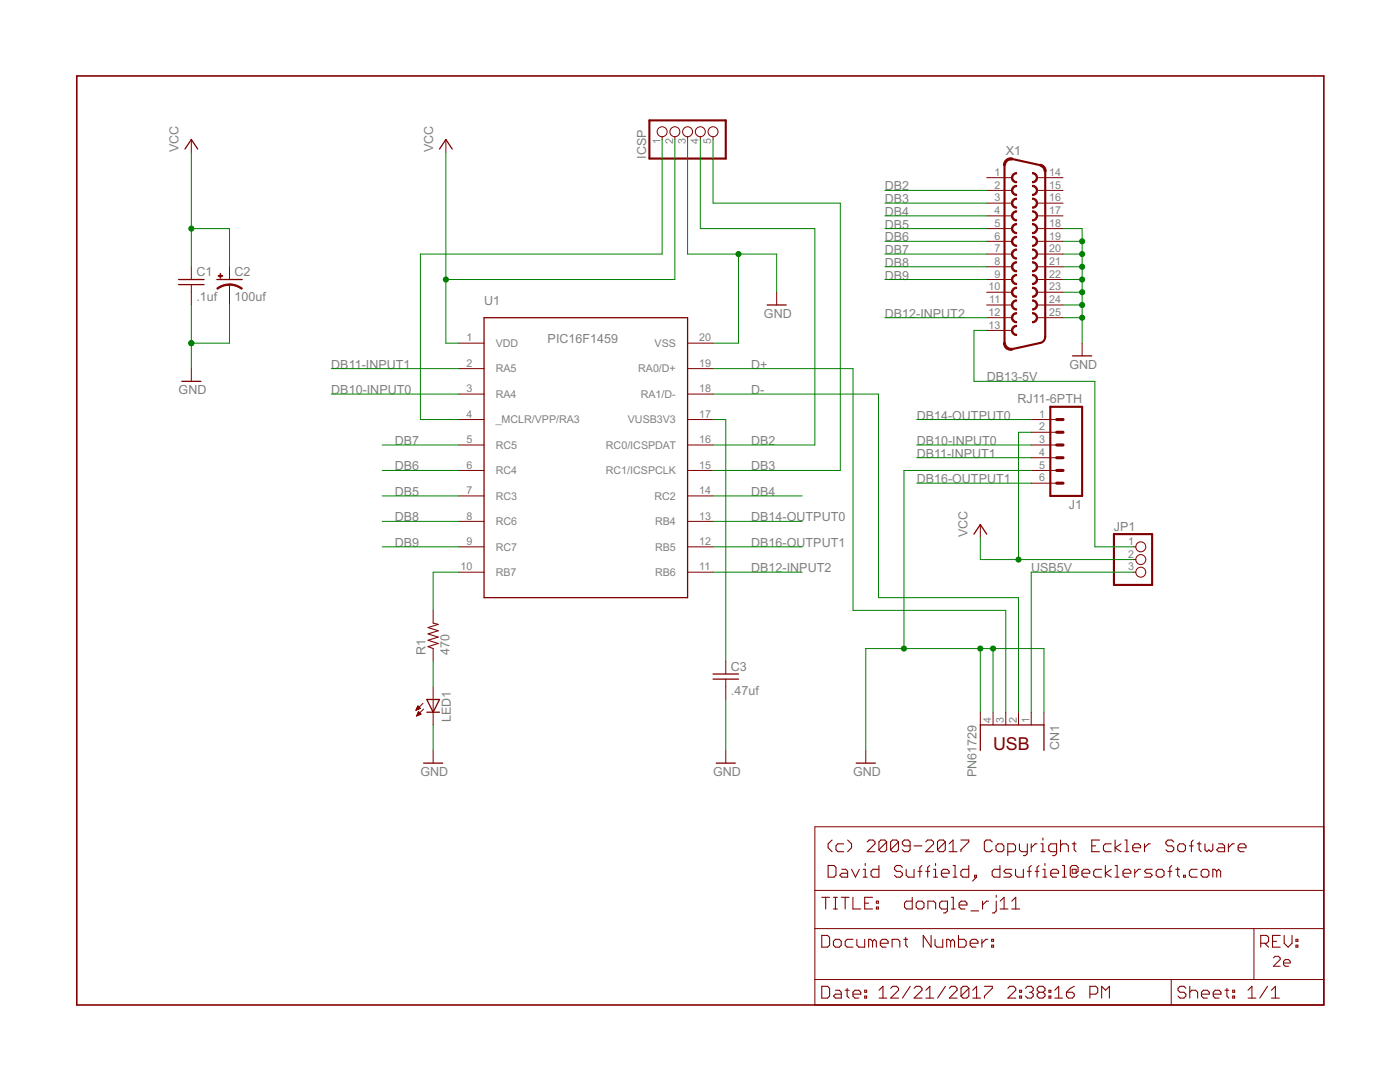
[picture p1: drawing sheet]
<svg xmlns="http://www.w3.org/2000/svg" width="279mm" height="216mm" viewBox="0 0 279 216" stroke-linecap="round" stroke-linejoin="round" font-family="sans-serif">
<g fill="#800000" stroke="#800000" stroke-width=".21">
<path d="M165.3 169.2l.8 .7z"/>
<path d="M165.3 168.4v.8z"/>
<path d="M165.3 168.4l.8-.8z"/>
<path d="M167.2 168.4h1.2z"/>
<path d="M167.2 168.4l-.4 .4z"/>
<path d="M166.8 168.8v.8z"/>
<path d="M166.8 169.6l.4 .3z"/>
<path d="M167.2 169.9h1.2z"/>
<path d="M169.2 169.9l.7-.7z"/>
<path d="M169.9 168.4v.8z"/>
<path d="M169.2 167.6l.7 .8z"/>
<path d="M173.1 169.9h1.5z"/>
<path d="M173.1 169.9l1.5-1.5z"/>
<path d="M174.6 168v.4z"/>
<path d="M174.2 167.6l.4 .4z"/>
<path d="M173.5 167.6h.7z"/>
<path d="M173.1 168l.4-.4z"/>
<path d="M175.4 168v1.6z"/>
<path d="M175.4 168l.4-.4z"/>
<path d="M175.8 167.6h.8z"/>
<path d="M176.6 167.6l.4 .4z"/>
<path d="M177 168v1.6z"/>
<path d="M177 169.6l-.4 .3z"/>
<path d="M175.8 169.9h.8z"/>
<path d="M175.4 169.6l.4 .3z"/>
<path d="M177 168l-1.6 1.6z"/>
<path d="M177.7 168v1.6z"/>
<path d="M177.7 168l.4-.4z"/>
<path d="M178.1 167.6h.8z"/>
<path d="M178.9 167.6l.4 .4z"/>
<path d="M179.3 168v1.6z"/>
<path d="M178.9 169.9l.4-.3z"/>
<path d="M178.1 169.9h.8z"/>
<path d="M177.7 169.6l.4 .3z"/>
<path d="M177.7 169.6l1.6-1.6z"/>
<path d="M180.1 169.6l.4 .3z"/>
<path d="M180.5 169.9h.8z"/>
<path d="M181.3 169.9l.3-.3z"/>
<path d="M181.6 168v1.6z"/>
<path d="M181.3 167.6l.3 .4z"/>
<path d="M180.5 167.6h.8z"/>
<path d="M180.1 168l.4-.4z"/>
<path d="M180.1 168v.4z"/>
<path d="M180.1 168.4l.4 .4z"/>
<path d="M180.5 168.8h1.1z"/>
<path d="M182.4 168.8h1.6z"/>
<path d="M184.7 169.9h1.6z"/>
<path d="M184.7 169.9l1.6-1.5z"/>
<path d="M186.3 168v.4z"/>
<path d="M185.9 167.6l.4 .4z"/>
<path d="M185.1 167.6h.8z"/>
<path d="M184.7 168l.4-.4z"/>
<path d="M187.1 168v1.6z"/>
<path d="M187.1 168l.4-.4z"/>
<path d="M187.5 167.6h.8z"/>
<path d="M188.3 167.6l.4 .4z"/>
<path d="M188.7 168v1.6z"/>
<path d="M188.3 169.9l.4-.3z"/>
<path d="M187.5 169.9h.8z"/>
<path d="M187.1 169.6l.4 .3z"/>
<path d="M187.1 169.6l1.6-1.6z"/>
<path d="M189.4 168.4l.8-.8z"/>
<path d="M190.2 167.6v2.3z"/>
<path d="M189.4 169.9h1.6z"/>
<path d="M191.8 167.6h1.5z"/>
<path d="M193.3 167.6v.4z"/>
<path d="M193.3 168l-1.5 1.6z"/>
<path d="M191.8 169.6v.3z"/>
<path d="M197.6 167.6l.4 .4z"/>
<path d="M196.8 167.6h.8z"/>
<path d="M196.8 167.6l-.4 .4z"/>
<path d="M196.4 168v1.6z"/>
<path d="M196.4 169.6l.4 .3z"/>
<path d="M196.8 169.9h.8z"/>
<path d="M197.6 169.9l.4-.3z"/>
<path d="M199.2 169.9h.8z"/>
<path d="M200 169.9l.3-.3z"/>
<path d="M200.3 168.8v.8z"/>
<path d="M200 168.4l.3 .4z"/>
<path d="M199.2 168.4h.8z"/>
<path d="M199.2 168.4l-.4 .4z"/>
<path d="M198.8 168.8v.8z"/>
<path d="M198.8 169.6l.4 .3z"/>
<path d="M201.1 168.4v2.3z"/>
<path d="M201.1 168.4h1.2z"/>
<path d="M202.3 168.4l.4 .4z"/>
<path d="M202.7 168.8v.8z"/>
<path d="M202.7 169.6l-.4 .3z"/>
<path d="M201.1 169.9h1.2z"/>
<path d="M203.5 168.4v1.2z"/>
<path d="M203.5 169.6l.4 .3z"/>
<path d="M203.9 169.9h1.1z"/>
<path d="M205 168.4v1.9z"/>
<path d="M205 170.3l-.4 .4z"/>
<path d="M204.2 170.7h.4z"/>
<path d="M205.8 168.4v1.5z"/>
<path d="M205.8 169.2l.8-.8z"/>
<path d="M206.6 168.4h.4z"/>
<path d="M207.8 168.4h.3z"/>
<path d="M208.1 168.4v1.5z"/>
<path d="M207.8 169.9h.7z"/>
<path d="M208.1 167.2v.4z"/>
<path d="M210.1 170.7h.4z"/>
<path d="M210.5 170.7l.4-.4z"/>
<path d="M210.9 168.4v1.9z"/>
<path d="M209.7 168.4h1.2z"/>
<path d="M209.7 168.4l-.4 .4z"/>
<path d="M209.3 168.8v.8z"/>
<path d="M209.3 169.6l.4 .3z"/>
<path d="M209.7 169.9h1.2z"/>
<path d="M211.6 167.6v2.3z"/>
<path d="M212 168.4l-.4 .4z"/>
<path d="M212 168.4h.8z"/>
<path d="M212.8 168.4l.4 .4z"/>
<path d="M213.2 168.8v1.1z"/>
<path d="M214.4 168v1.6z"/>
<path d="M214.4 169.6l.4 .3z"/>
<path d="M214 168.4h.8z"/>
<path d="M217.9 167.6h1.5z"/>
<path d="M217.9 167.6v2.3z"/>
<path d="M217.9 169.9h1.5z"/>
<path d="M217.9 168.8h.8z"/>
<path d="M220.6 168.4h1.2z"/>
<path d="M220.6 168.4l-.4 .4z"/>
<path d="M220.2 168.8v.8z"/>
<path d="M220.2 169.6l.4 .3z"/>
<path d="M220.6 169.9h1.2z"/>
<path d="M222.5 167.6v2.3z"/>
<path d="M222.5 169.2l1.2 .7z"/>
<path d="M222.5 169.2l1.2-.8z"/>
<path d="M224.5 167.6h.4z"/>
<path d="M224.9 167.6v2.3z"/>
<path d="M224.5 169.9h.8z"/>
<path d="M226.5 169.9h.7z"/>
<path d="M226.1 169.6l.4 .3z"/>
<path d="M226.1 168.8v.8z"/>
<path d="M226.5 168.4l-.4 .4z"/>
<path d="M226.5 168.4h.7z"/>
<path d="M227.2 168.4l.4 .4z"/>
<path d="M227.6 168.8v.4z"/>
<path d="M226.1 169.2h1.5z"/>
<path d="M228.4 168.4v1.5z"/>
<path d="M228.4 169.2l.8-.8z"/>
<path d="M229.2 168.4h.4z"/>
<path d="M233.8 167.6l.5 .4z"/>
<path d="M233.1 167.6h.7z"/>
<path d="M232.7 168l.4-.4z"/>
<path d="M232.7 168v.4z"/>
<path d="M232.7 168.4l.4 .4z"/>
<path d="M233.1 168.8h.7z"/>
<path d="M233.8 168.8l.5 .4z"/>
<path d="M234.3 169.2v.4z"/>
<path d="M233.8 169.9l.5-.3z"/>
<path d="M233.1 169.9h.7z"/>
<path d="M232.7 169.6l.4 .3z"/>
<path d="M235.4 169.9h.8z"/>
<path d="M236.2 169.9l.4-.3z"/>
<path d="M236.6 168.8v.8z"/>
<path d="M236.2 168.4l.4 .4z"/>
<path d="M235.4 168.4h.8z"/>
<path d="M235.4 168.4l-.4 .4z"/>
<path d="M235 168.8v.8z"/>
<path d="M235 169.6l.4 .3z"/>
<path d="M237.8 168v1.9z"/>
<path d="M237.8 168l.3-.4z"/>
<path d="M237.4 168.8h.7z"/>
<path d="M239.3 168v1.6z"/>
<path d="M239.3 169.6l.4 .3z"/>
<path d="M238.9 168.4h.8z"/>
<path d="M240.5 168.4v1.2z"/>
<path d="M240.5 169.6l.4 .3z"/>
<path d="M240.9 169.9l.4-.3z"/>
<path d="M241.3 169.6l.4 .3z"/>
<path d="M241.7 169.9l.3-.3z"/>
<path d="M242 168.4v1.2z"/>
<path d="M243.2 168.4h.8z"/>
<path d="M244 168.4l.4 .4z"/>
<path d="M244.4 168.8v1.1z"/>
<path d="M243.2 169.9h1.2z"/>
<path d="M242.8 169.6l.4 .3z"/>
<path d="M243.2 169.2l-.4 .4z"/>
<path d="M243.2 169.2h1.2z"/>
<path d="M245.2 168.4v1.5z"/>
<path d="M245.2 169.2l.7-.8z"/>
<path d="M245.9 168.4h.4z"/>
<path d="M247.5 169.9h.8z"/>
<path d="M247.1 169.6l.4 .3z"/>
<path d="M247.1 168.8v.8z"/>
<path d="M247.1 168.8l.4-.4z"/>
<path d="M247.5 168.4h.8z"/>
<path d="M248.3 168.4l.4 .4z"/>
<path d="M248.7 168.8v.4z"/>
<path d="M247.1 169.2h1.6z"/>
<path d="M165.3 172.7v2.3z"/>
<path d="M165.3 175h1.1z"/>
<path d="M166.4 175l.4-.4z"/>
<path d="M166.8 173.1v1.5z"/>
<path d="M166.4 172.7l.4 .4z"/>
<path d="M165.3 172.7h1.1z"/>
<path d="M168 173.5h.8z"/>
<path d="M168.8 173.5l.4 .4z"/>
<path d="M169.2 173.9v1.1z"/>
<path d="M168 175h1.2z"/>
<path d="M167.6 174.6l.4 .4z"/>
<path d="M167.6 174.6l.4-.4z"/>
<path d="M168 174.2h1.2z"/>
<path d="M169.9 173.5l.8 1.5z"/>
<path d="M171.5 173.5l-.8 1.5z"/>
<path d="M172.3 173.5h.4z"/>
<path d="M172.7 173.5v1.5z"/>
<path d="M172.3 175h.8z"/>
<path d="M172.7 172.3v.4z"/>
<path d="M175.4 172.7v2.3z"/>
<path d="M174.2 175h1.2z"/>
<path d="M173.8 174.6l.4 .4z"/>
<path d="M173.8 173.9v.7z"/>
<path d="M174.2 173.5l-.4 .4z"/>
<path d="M174.2 173.5h1.2z"/>
<path d="M179.7 172.7l.4 .4z"/>
<path d="M178.9 172.7h.8z"/>
<path d="M178.9 172.7l-.4 .4z"/>
<path d="M178.5 173.1v.4z"/>
<path d="M178.5 173.5l.4 .4z"/>
<path d="M178.9 173.9h.8z"/>
<path d="M179.7 173.9l.4 .3z"/>
<path d="M180.1 174.2v.4z"/>
<path d="M179.7 175l.4-.4z"/>
<path d="M178.9 175h.8z"/>
<path d="M178.5 174.6l.4 .4z"/>
<path d="M180.8 173.5v1.1z"/>
<path d="M180.8 174.6l.5 .4z"/>
<path d="M181.3 175h1.1z"/>
<path d="M182.4 173.5v1.5z"/>
<path d="M183.6 173.1v1.9z"/>
<path d="M183.6 173.1l.4-.4z"/>
<path d="M183.2 173.9h.8z"/>
<path d="M185.1 173.1v1.9z"/>
<path d="M185.1 173.1l.4-.4z"/>
<path d="M184.7 173.9h.8z"/>
<path d="M186.3 173.5h.4z"/>
<path d="M186.7 173.5v1.5z"/>
<path d="M186.3 175h.8z"/>
<path d="M186.7 172.3v.4z"/>
<path d="M188.3 175h.7z"/>
<path d="M187.9 174.6l.4 .4z"/>
<path d="M187.9 173.9v.7z"/>
<path d="M188.3 173.5l-.4 .4z"/>
<path d="M188.3 173.5h.7z"/>
<path d="M189 173.5l.4 .4z"/>
<path d="M189.4 173.9v.3z"/>
<path d="M187.9 174.2h1.5z"/>
<path d="M190.2 172.7h.4z"/>
<path d="M190.6 172.7v2.3z"/>
<path d="M190.2 175h.8z"/>
<path d="M193.3 172.7v2.3z"/>
<path d="M192.2 175h1.1z"/>
<path d="M191.8 174.6l.4 .4z"/>
<path d="M191.8 173.9v.7z"/>
<path d="M192.2 173.5l-.4 .4z"/>
<path d="M192.2 173.5h1.1z"/>
<path d="M194.1 175.8l.8-.8z"/>
<path d="M194.9 174.6v.4z"/>
<path d="M194.5 174.6h.4z"/>
<path d="M194.5 174.6v.4z"/>
<path d="M194.5 175h.4z"/>
<path d="M199.6 172.7v2.3z"/>
<path d="M198.4 175h1.2z"/>
<path d="M198 174.6l.4 .4z"/>
<path d="M198 173.9v.7z"/>
<path d="M198.4 173.5l-.4 .4z"/>
<path d="M198.4 173.5h1.2z"/>
<path d="M200.3 175h1.2z"/>
<path d="M201.5 175l.4-.4z"/>
<path d="M201.5 174.2l.4 .4z"/>
<path d="M200.7 174.2h.8z"/>
<path d="M200.3 173.9l.4 .3z"/>
<path d="M200.7 173.5l-.4 .4z"/>
<path d="M200.7 173.5h1.2z"/>
<path d="M202.7 173.5v1.1z"/>
<path d="M202.7 174.6l.4 .4z"/>
<path d="M203.1 175h1.1z"/>
<path d="M204.2 173.5v1.5z"/>
<path d="M205.4 173.1v1.9z"/>
<path d="M205.4 173.1l.4-.4z"/>
<path d="M205 173.9h.8z"/>
<path d="M207 173.1v1.9z"/>
<path d="M207 173.1l.3-.4z"/>
<path d="M206.6 173.9h.7z"/>
<path d="M208.1 173.5h.4z"/>
<path d="M208.5 173.5v1.5z"/>
<path d="M208.1 175h.8z"/>
<path d="M208.5 172.3v.4z"/>
<path d="M210.1 175h.8z"/>
<path d="M209.7 174.6l.4 .4z"/>
<path d="M209.7 173.9v.7z"/>
<path d="M210.1 173.5l-.4 .4z"/>
<path d="M210.1 173.5h.8z"/>
<path d="M210.9 173.5l.4 .4z"/>
<path d="M211.3 173.9v.3z"/>
<path d="M209.7 174.2h1.6z"/>
<path d="M212 172.7h.4z"/>
<path d="M212.4 172.7v2.3z"/>
<path d="M212 175h.8z"/>
<path d="M214.8 175l.4-.4z"/>
<path d="M214 175h.8z"/>
<path d="M213.6 174.6l.4 .4z"/>
<path d="M213.6 173.1v1.5z"/>
<path d="M213.6 173.1l.4-.4z"/>
<path d="M214 172.7h.8z"/>
<path d="M214.8 172.7l.4 .4z"/>
<path d="M215.2 173.1v.8z"/>
<path d="M214.8 174.2l.4-.3z"/>
<path d="M214 174.2h.8z"/>
<path d="M214 173.5v.7z"/>
<path d="M214 173.5h.8z"/>
<path d="M214.8 173.5v.7z"/>
<path d="M216.3 175h.8z"/>
<path d="M215.9 174.6l.4 .4z"/>
<path d="M215.9 173.9v.7z"/>
<path d="M215.9 173.9l.4-.4z"/>
<path d="M216.3 173.5h.8z"/>
<path d="M217.1 173.5l.4 .4z"/>
<path d="M217.5 173.9v.3z"/>
<path d="M215.9 174.2h1.6z"/>
<path d="M218.7 173.5h1.1z"/>
<path d="M218.7 173.5l-.4 .4z"/>
<path d="M218.3 173.9v.7z"/>
<path d="M218.3 174.6l.4 .4z"/>
<path d="M218.7 175h1.1z"/>
<path d="M220.6 172.7v2.3z"/>
<path d="M220.6 174.2l1.2 .8z"/>
<path d="M220.6 174.2l1.2-.7z"/>
<path d="M222.5 172.7h.4z"/>
<path d="M222.9 172.7v2.3z"/>
<path d="M222.5 175h.8z"/>
<path d="M224.5 175h.8z"/>
<path d="M224.1 174.6l.4 .4z"/>
<path d="M224.1 173.9v.7z"/>
<path d="M224.1 173.9l.4-.4z"/>
<path d="M224.5 173.5h.8z"/>
<path d="M225.3 173.5l.4 .4z"/>
<path d="M225.7 173.9v.3z"/>
<path d="M224.1 174.2h1.6z"/>
<path d="M226.5 173.5v1.5z"/>
<path d="M227.2 173.5l-.7 .7z"/>
<path d="M227.2 173.5h.4z"/>
<path d="M228.4 175h1.2z"/>
<path d="M229.6 175l.4-.4z"/>
<path d="M229.6 174.2l.4 .4z"/>
<path d="M228.8 174.2h.8z"/>
<path d="M228.4 173.9l.4 .3z"/>
<path d="M228.8 173.5l-.4 .4z"/>
<path d="M228.8 173.5h1.2z"/>
<path d="M231.1 175h.8z"/>
<path d="M231.9 175l.4-.4z"/>
<path d="M232.3 173.9v.7z"/>
<path d="M231.9 173.5l.4 .4z"/>
<path d="M231.1 173.5h.8z"/>
<path d="M231.1 173.5l-.4 .4z"/>
<path d="M230.7 173.9v.7z"/>
<path d="M230.7 174.6l.4 .4z"/>
<path d="M233.5 173.1v1.9z"/>
<path d="M233.5 173.1l.3-.4z"/>
<path d="M233.1 173.9h.7z"/>
<path d="M235 173.1v1.5z"/>
<path d="M235 174.6l.4 .4z"/>
<path d="M234.6 173.5h.8z"/>
<path d="M236.2 174.6v.4z"/>
<path d="M236.2 174.6h.4z"/>
<path d="M236.6 174.6v.4z"/>
<path d="M236.2 175h.4z"/>
<path d="M237.8 173.5h1.1z"/>
<path d="M237.8 173.5l-.4 .4z"/>
<path d="M237.4 173.9v.7z"/>
<path d="M237.4 174.6l.4 .4z"/>
<path d="M237.8 175h1.1z"/>
<path d="M240.1 175h.8z"/>
<path d="M240.9 175l.4-.4z"/>
<path d="M241.3 173.9v.7z"/>
<path d="M240.9 173.5l.4 .4z"/>
<path d="M240.1 173.5h.8z"/>
<path d="M240.1 173.5l-.4 .4z"/>
<path d="M239.7 173.9v.7z"/>
<path d="M239.7 174.6l.4 .4z"/>
<path d="M242 173.5v1.5z"/>
<path d="M242 173.5h.4z"/>
<path d="M242.4 173.5l.4 .4z"/>
<path d="M242.8 173.9v1.1z"/>
<path d="M243.2 173.5l-.4 .4z"/>
<path d="M243.2 173.5l.4 .4z"/>
<path d="M243.6 173.9v1.1z"/>
<path d="M85.4 129l1 .4z"/>
<path d="M85.4 129l2.1-.6z"/>
<path d="M85.4 127.8l2.1 .6z"/>
<path d="M85.4 127.8l2.1-.7z"/>
<path d="M85.4 126.5l2.1 .6z"/>
<path d="M85.4 126.5l2.1-.6z"/>
<path d="M85.4 125.2l2.1 .7z"/>
<path d="M85.4 125.2l2.1-.6z"/>
<path d="M86.4 124.3l1.1 .3z"/>
<path d="M164 196.8v2.4z"/>
<path d="M164 199.2h1.2z"/>
<path d="M165.2 199.2l.4-.4z"/>
<path d="M165.6 197.2v1.6z"/>
<path d="M165.2 196.8l.4 .4z"/>
<path d="M164 196.8h1.2z"/>
<path d="M166.7 197.6h.8z"/>
<path d="M167.5 197.6l.4 .4z"/>
<path d="M167.9 198v1.2z"/>
<path d="M166.7 199.2h1.2z"/>
<path d="M166.3 198.8l.4 .4z"/>
<path d="M166.3 198.8l.4-.4z"/>
<path d="M166.7 198.4h1.2z"/>
<path d="M169.1 197.2v1.6z"/>
<path d="M169.1 198.8l.4 .4z"/>
<path d="M168.7 197.6h.8z"/>
<path d="M170.6 199.2h.8z"/>
<path d="M170.2 198.8l.4 .4z"/>
<path d="M170.2 198v.8z"/>
<path d="M170.2 198l.4-.4z"/>
<path d="M170.6 197.6h.8z"/>
<path d="M171.4 197.6l.4 .4z"/>
<path d="M171.8 198v.4z"/>
<path d="M170.2 198.4h1.6z"/>
<path d="M172.6 197.6h.4z"/>
<path d="M173 197.6v.4z"/>
<path d="M172.6 198h.4z"/>
<path d="M172.6 197.6v.4z"/>
<path d="M172.6 198.8h.4z"/>
<path d="M173 198.8v.4z"/>
<path d="M172.6 199.2h.4z"/>
<path d="M172.6 198.8v.4z"/>
<path d="M175.4 197.6l.8-.8z"/>
<path d="M176.2 196.8v2.4z"/>
<path d="M175.4 199.2h1.6z"/>
<path d="M177.8 199.2h1.5z"/>
<path d="M177.8 199.2l1.5-1.6z"/>
<path d="M179.3 197.2v.4z"/>
<path d="M178.9 196.8l.4 .4z"/>
<path d="M178.2 196.8h.7z"/>
<path d="M178.2 196.8l-.4 .4z"/>
<path d="M181.7 196.8l-1.6 2.4z"/>
<path d="M182.4 199.2h1.6z"/>
<path d="M182.4 199.2l1.6-1.6z"/>
<path d="M184 197.2v.4z"/>
<path d="M183.6 196.8l.4 .4z"/>
<path d="M182.8 196.8h.8z"/>
<path d="M182.8 196.8l-.4 .4z"/>
<path d="M184.8 197.6l.8-.8z"/>
<path d="M185.6 196.8v2.4z"/>
<path d="M184.8 199.2h1.5z"/>
<path d="M188.7 196.8l-1.6 2.4z"/>
<path d="M189.5 199.2h1.5z"/>
<path d="M191 197.6l-1.5 1.6z"/>
<path d="M191 197.2v.4z"/>
<path d="M190.6 196.8l.4 .4z"/>
<path d="M189.8 196.8h.8z"/>
<path d="M189.8 196.8l-.3 .4z"/>
<path d="M191.8 197.2v1.6z"/>
<path d="M192.2 196.8l-.4 .4z"/>
<path d="M192.2 196.8h.8z"/>
<path d="M193 196.8l.4 .4z"/>
<path d="M193.4 197.2v1.6z"/>
<path d="M193.4 198.8l-.4 .4z"/>
<path d="M192.2 199.2h.8z"/>
<path d="M191.8 198.8l.4 .4z"/>
<path d="M191.8 198.8l1.6-1.6z"/>
<path d="M194.9 196.8l-.8 .8z"/>
<path d="M194.9 196.8v2.4z"/>
<path d="M194.1 199.2h1.6z"/>
<path d="M196.5 196.8h1.5z"/>
<path d="M198 196.8v.4z"/>
<path d="M196.5 198.8l1.5-1.6z"/>
<path d="M196.5 198.8v.4z"/>
<path d="M201.1 199.2h1.6z"/>
<path d="M201.1 199.2l1.6-1.6z"/>
<path d="M202.7 197.2v.4z"/>
<path d="M202.3 196.8l.4 .4z"/>
<path d="M201.5 196.8h.8z"/>
<path d="M201.5 196.8l-.4 .4z"/>
<path d="M203.5 197.6h.4z"/>
<path d="M203.9 197.6v.4z"/>
<path d="M203.5 198h.4z"/>
<path d="M203.5 197.6v.4z"/>
<path d="M203.5 198.8h.4z"/>
<path d="M203.9 198.8v.4z"/>
<path d="M203.5 199.2h.4z"/>
<path d="M203.5 198.8v.4z"/>
<path d="M205 196.8l-.3 .4z"/>
<path d="M205 196.8h.8z"/>
<path d="M205.8 196.8l.4 .4z"/>
<path d="M206.2 197.2v.4z"/>
<path d="M206.2 197.6l-.4 .4z"/>
<path d="M205.4 198h.4z"/>
<path d="M205.8 198l.4 .4z"/>
<path d="M206.2 198.4v.4z"/>
<path d="M206.2 198.8l-.4 .4z"/>
<path d="M205 199.2h.8z"/>
<path d="M204.7 198.8l.3 .4z"/>
<path d="M207.4 196.8l-.4 .4z"/>
<path d="M207.4 196.8h.8z"/>
<path d="M208.2 196.8l.4 .4z"/>
<path d="M208.6 197.2v.4z"/>
<path d="M208.6 197.6l-.4 .4z"/>
<path d="M208.2 198l.4 .4z"/>
<path d="M208.6 198.4v.4z"/>
<path d="M208.6 198.8l-.4 .4z"/>
<path d="M207.4 199.2h.8z"/>
<path d="M207 198.8l.4 .4z"/>
<path d="M207 198.4v.4z"/>
<path d="M207 198.4l.4-.4z"/>
<path d="M207 197.6l.4 .4z"/>
<path d="M207 197.2v.4z"/>
<path d="M207.4 198h.8z"/>
<path d="M209.3 197.6h.4z"/>
<path d="M209.7 197.6v.4z"/>
<path d="M209.3 198h.4z"/>
<path d="M209.3 197.6v.4z"/>
<path d="M209.3 198.8h.4z"/>
<path d="M209.7 198.8v.4z"/>
<path d="M209.3 199.2h.4z"/>
<path d="M209.3 198.8v.4z"/>
<path d="M210.5 197.6l.8-.8z"/>
<path d="M211.3 196.8v2.4z"/>
<path d="M210.5 199.2h1.6z"/>
<path d="M213.6 197.2l.8-.4z"/>
<path d="M213.6 197.2l-.8 .8z"/>
<path d="M212.8 198v.8z"/>
<path d="M212.8 198.8l.4 .4z"/>
<path d="M213.2 199.2h.8z"/>
<path d="M214.4 198.8l-.4 .4z"/>
<path d="M214.4 198.4v.4z"/>
<path d="M214 198l.4 .4z"/>
<path d="M212.8 198h1.2z"/>
<path d="M217.5 196.8v2.4z"/>
<path d="M217.5 196.8h1.2z"/>
<path d="M218.7 196.8l.4 .4z"/>
<path d="M219.1 197.2v.8z"/>
<path d="M218.7 198.4l.4-.4z"/>
<path d="M217.5 198.4h1.2z"/>
<path d="M219.9 196.8v2.4z"/>
<path d="M219.9 196.8l.7 .8z"/>
<path d="M221.4 196.8l-.8 .8z"/>
<path d="M221.4 196.8v2.4z"/>
<path d="M236.3 196.8l.4 .4z"/>
<path d="M235.5 196.8h.8z"/>
<path d="M235.5 196.8l-.4 .4z"/>
<path d="M235.1 197.2v.4z"/>
<path d="M235.1 197.6l.4 .4z"/>
<path d="M235.5 198h.8z"/>
<path d="M236.3 198l.4 .4z"/>
<path d="M236.7 198.4v.4z"/>
<path d="M236.7 198.8l-.4 .4z"/>
<path d="M235.5 199.2h.8z"/>
<path d="M235.1 198.8l.4 .4z"/>
<path d="M237.4 196.8v2.4z"/>
<path d="M237.8 197.6l-.4 .4z"/>
<path d="M237.8 197.6h.8z"/>
<path d="M238.6 197.6l.4 .4z"/>
<path d="M239 198v1.2z"/>
<path d="M240.2 199.2h.8z"/>
<path d="M239.8 198.8l.4 .4z"/>
<path d="M239.8 198v.8z"/>
<path d="M239.8 198l.4-.4z"/>
<path d="M240.2 197.6h.8z"/>
<path d="M241 197.6l.3 .4z"/>
<path d="M241.3 198v.4z"/>
<path d="M239.8 198.4h1.5z"/>
<path d="M242.5 199.2h.8z"/>
<path d="M242.1 198.8l.4 .4z"/>
<path d="M242.1 198v.8z"/>
<path d="M242.5 197.6l-.4 .4z"/>
<path d="M242.5 197.6h.8z"/>
<path d="M243.3 197.6l.4 .4z"/>
<path d="M243.7 198v.4z"/>
<path d="M242.1 198.4h1.6z"/>
<path d="M244.9 197.2v1.6z"/>
<path d="M244.9 198.8l.3 .4z"/>
<path d="M244.5 197.6h.7z"/>
<path d="M246 197.6h.4z"/>
<path d="M246.4 197.6v.4z"/>
<path d="M246 198h.4z"/>
<path d="M246 197.6v.4z"/>
<path d="M246 198.8h.4z"/>
<path d="M246.4 198.8v.4z"/>
<path d="M246 199.2h.4z"/>
<path d="M246 198.8v.4z"/>
<path d="M249.1 197.6l.8-.8z"/>
<path d="M249.9 196.8v2.4z"/>
<path d="M249.1 199.2h1.5z"/>
<path d="M253 196.8l-1.6 2.4z"/>
<path d="M253.7 197.6l.8-.8z"/>
<path d="M254.5 196.8v2.4z"/>
<path d="M253.7 199.2h1.6z"/>
<path d="M251.6 186.6v2.4z"/>
<path d="M251.6 186.6h1.2z"/>
<path d="M252.8 186.6l.4 .4z"/>
<path d="M253.2 187v.8z"/>
<path d="M253.2 187.8l-.4 .4z"/>
<path d="M251.6 188.2h1.2z"/>
<path d="M252.4 188.2l.8 .8z"/>
<path d="M254 186.6h1.5z"/>
<path d="M254 186.6v2.4z"/>
<path d="M254 189h1.5z"/>
<path d="M254 187.8h.7z"/>
<path d="M256.3 186.6v1.6z"/>
<path d="M256.3 188.2l.8 .8z"/>
<path d="M257.1 189l.8-.8z"/>
<path d="M257.9 186.6v1.6z"/>
<path d="M258.6 187.4h.4z"/>
<path d="M259 187.4v.4z"/>
<path d="M258.6 187.8h.4z"/>
<path d="M258.6 187.4v.4z"/>
<path d="M258.6 188.6h.4z"/>
<path d="M259 188.6v.4z"/>
<path d="M258.6 189h.4z"/>
<path d="M258.6 188.6v.4z"/>
<path d="M164.8 179v2.4z"/>
<path d="M164 179h1.6z"/>
<path d="M166.3 181.4h.8z"/>
<path d="M166.7 179v2.4z"/>
<path d="M166.3 179h.8z"/>
<path d="M168.7 179v2.4z"/>
<path d="M167.9 179h1.6z"/>
<path d="M170.2 179v2.4z"/>
<path d="M170.2 181.4h1.6z"/>
<path d="M172.6 179h1.5z"/>
<path d="M172.6 179v2.4z"/>
<path d="M172.6 181.4h1.5z"/>
<path d="M172.6 180.2h.8z"/>
<path d="M174.9 179.8h.4z"/>
<path d="M175.3 179.8v.4z"/>
<path d="M174.9 180.2h.4z"/>
<path d="M174.9 179.8v.4z"/>
<path d="M174.9 181h.4z"/>
<path d="M175.3 181v.4z"/>
<path d="M174.9 181.4h.4z"/>
<path d="M174.9 181v.4z"/>
<path d="M164 186.6v2.4z"/>
<path d="M164 189h1.2z"/>
<path d="M165.2 189l.4-.4z"/>
<path d="M165.6 187v1.6z"/>
<path d="M165.2 186.6l.4 .4z"/>
<path d="M164 186.6h1.2z"/>
<path d="M166.7 189h.8z"/>
<path d="M167.9 188.6l-.4 .4z"/>
<path d="M167.9 187.8v.8z"/>
<path d="M167.5 187.4l.4 .4z"/>
<path d="M166.7 187.4h.8z"/>
<path d="M166.7 187.4l-.4 .4z"/>
<path d="M166.3 187.8v.8z"/>
<path d="M166.3 188.6l.4 .4z"/>
<path d="M169.1 187.4h1.1z"/>
<path d="M169.1 187.4l-.4 .4z"/>
<path d="M168.7 187.8v.8z"/>
<path d="M168.7 188.6l.4 .4z"/>
<path d="M169.1 189h1.1z"/>
<path d="M171 187.4v1.2z"/>
<path d="M171 188.6l.4 .4z"/>
<path d="M171.4 189h1.2z"/>
<path d="M172.6 187.4v1.6z"/>
<path d="M173.4 187.4v1.6z"/>
<path d="M173.4 187.4h.3z"/>
<path d="M173.7 187.4l.4 .4z"/>
<path d="M174.1 187.8v1.2z"/>
<path d="M174.5 187.4l-.4 .4z"/>
<path d="M174.5 187.4l.4 .4z"/>
<path d="M174.9 187.8v1.2z"/>
<path d="M176.1 189h.7z"/>
<path d="M175.7 188.6l.4 .4z"/>
<path d="M175.7 187.8v.8z"/>
<path d="M175.7 187.8l.4-.4z"/>
<path d="M176.1 187.4h.7z"/>
<path d="M176.8 187.4l.4 .4z"/>
<path d="M177.2 187.8v.4z"/>
<path d="M175.7 188.2h1.5z"/>
<path d="M178 187.4v1.6z"/>
<path d="M178 187.4h1.2z"/>
<path d="M179.2 187.4l.4 .4z"/>
<path d="M179.6 187.8v1.2z"/>
<path d="M180.8 187v1.6z"/>
<path d="M180.8 188.6l.3 .4z"/>
<path d="M180.4 187.4h.7z"/>
<path d="M184.3 186.6v2.4z"/>
<path d="M184.3 186.6l1.5 2.4z"/>
<path d="M185.8 186.6v2.4z"/>
<path d="M186.6 187.4v1.2z"/>
<path d="M186.6 188.6l.4 .4z"/>
<path d="M187 189h1.2z"/>
<path d="M188.2 187.4v1.6z"/>
<path d="M188.9 187.4v1.6z"/>
<path d="M188.9 187.4h.4z"/>
<path d="M189.3 187.4l.4 .4z"/>
<path d="M189.7 187.8v1.2z"/>
<path d="M189.7 187.8l.4-.4z"/>
<path d="M190.1 187.4l.4 .4z"/>
<path d="M190.5 187.8v1.2z"/>
<path d="M191.3 186.6v2.4z"/>
<path d="M191.3 189h1.1z"/>
<path d="M192.8 188.6l-.4 .4z"/>
<path d="M192.8 187.8v.8z"/>
<path d="M192.4 187.4l.4 .4z"/>
<path d="M191.3 187.4h1.1z"/>
<path d="M194 189h.8z"/>
<path d="M193.6 188.6l.4 .4z"/>
<path d="M193.6 187.8v.8z"/>
<path d="M193.6 187.8l.4-.4z"/>
<path d="M194 187.4h.8z"/>
<path d="M194.8 187.4l.4 .4z"/>
<path d="M195.2 187.8v.4z"/>
<path d="M193.6 188.2h1.6z"/>
<path d="M196 187.4v1.6z"/>
<path d="M196 188.2l.7-.8z"/>
<path d="M196.7 187.4h.4z"/>
<path d="M197.9 187.4h.4z"/>
<path d="M198.3 187.4v.4z"/>
<path d="M197.9 187.8h.4z"/>
<path d="M197.9 187.4v.4z"/>
<path d="M197.9 188.6h.4z"/>
<path d="M198.3 188.6v.4z"/>
<path d="M197.9 189h.4z"/>
<path d="M197.9 188.6v.4z"/>
<path d="M182.1 179v2.4z"/>
<path d="M180.9 181.4h1.2z"/>
<path d="M180.5 181l.4 .4z"/>
<path d="M180.5 180.2v.8z"/>
<path d="M180.9 179.8l-.4 .4z"/>
<path d="M180.9 179.8h1.2z"/>
<path d="M183.2 181.4h.8z"/>
<path d="M184 181.4l.4-.4z"/>
<path d="M184.4 180.2v.8z"/>
<path d="M184 179.8l.4 .4z"/>
<path d="M183.2 179.8h.8z"/>
<path d="M183.2 179.8l-.4 .4z"/>
<path d="M182.8 180.2v.8z"/>
<path d="M182.8 181l.4 .4z"/>
<path d="M185.2 179.8v1.6z"/>
<path d="M185.2 179.8h1.2z"/>
<path d="M186.4 179.8l.3 .4z"/>
<path d="M186.7 180.2v1.2z"/>
<path d="M188.3 182.2h.4z"/>
<path d="M188.7 182.2l.4-.4z"/>
<path d="M189.1 179.8v2z"/>
<path d="M187.9 179.8h1.2z"/>
<path d="M187.9 179.8l-.4 .4z"/>
<path d="M187.5 180.2v.8z"/>
<path d="M187.5 181l.4 .4z"/>
<path d="M187.9 181.4h1.2z"/>
<path d="M189.9 179h.3z"/>
<path d="M190.2 179v2.4z"/>
<path d="M189.9 181.4h.7z"/>
<path d="M191.8 181.4h.8z"/>
<path d="M191.4 181l.4 .4z"/>
<path d="M191.4 180.2v.8z"/>
<path d="M191.4 180.2l.4-.4z"/>
<path d="M191.8 179.8h.8z"/>
<path d="M192.6 179.8l.4 .4z"/>
<path d="M193 180.2v.4z"/>
<path d="M191.4 180.6h1.6z"/>
<path d="M193.8 181.8h1.5z"/>
<path d="M196.1 179.8v1.6z"/>
<path d="M196.1 180.6l.8-.8z"/>
<path d="M196.9 179.8h.4z"/>
<path d="M198 182.2h.4z"/>
<path d="M198.8 181.8l-.4 .4z"/>
<path d="M198.8 179.8v2z"/>
<path d="M198.8 178.6v.4z"/>
<path d="M199.6 179.8l.8-.8z"/>
<path d="M200.4 179v2.4z"/>
<path d="M199.6 181.4h1.6z"/>
<path d="M201.9 179.8l.8-.8z"/>
<path d="M202.7 179v2.4z"/>
<path d="M201.9 181.4h1.6z"/>
</g>
<g fill="#800000" stroke="#800000" stroke-width=".2">
<path d="M254.1 192.8h1.4z"/>
<path d="M254.1 192.8l1.4-1.3z"/>
<path d="M255.5 191.1v.4z"/>
<path d="M255.1 190.8l.4 .3z"/>
<path d="M254.5 190.8h.6z"/>
<path d="M254.1 191.1l.4-.3z"/>
<path d="M256.5 192.8h.7z"/>
<path d="M256.2 192.5l.3 .3z"/>
<path d="M256.2 191.8v.7z"/>
<path d="M256.2 191.8l.3-.3z"/>
<path d="M256.5 191.5h.7z"/>
<path d="M257.2 191.5l.3 .3z"/>
<path d="M257.5 191.8v.4z"/>
<path d="M256.2 192.2h1.3z"/>
<path d="M172.8 149.7v2.6z"/>
<path d="M38.2 27.8v2.6z"/>
<path d="M195.6 104.7v2.5z"/>
<path d="M144.8 149.7v2.6z"/>
<path d="M38.2 73.6v2.5z"/>
<path d="M86.4 149.7v2.6z"/>
<path d="M155 58.3v2.6z"/>
<path d="M45.8 56.8v1.5z"/>
<path d="M45.8 53.2v2.6z"/>
<path d="M45.8 58.3v2.6z"/>
<path d="M38.2 56.8v1.5z"/>
<path d="M38.2 53.2v2.6z"/>
<path d="M38.2 58.3v2.6z"/>
<path d="M144.8 135.5v1.5z"/>
<path d="M144.8 132v2.5z"/>
<path d="M144.8 137v2.6z"/>
<path d="M86.4 121.8v2.5z"/>
<path d="M86.4 129.4v2.6z"/>
<path d="M205.8 142.1v2.6z"/>
<path d="M203.3 142.1v2.6z"/>
<path d="M200.7 142.1v2.6z"/>
<path d="M198.2 142.1v2.6z"/>
<path d="M195.6 142.1v2.6z"/>
<path d="M208.3 142.1v2.6z"/>
<path d="M132.1 27.3v.5z"/>
<path d="M134.7 27.3v.5z"/>
<path d="M137.2 27.3v.5z"/>
<path d="M139.8 27.3v.5z"/>
<path d="M142.3 27.3v.5z"/>
<path d="M89 27.8v2.6z"/>
<path d="M162.6 200.5h71.1z"/>
<path d="M250.3 185.3h13.9z"/>
<path d="M162.6 195.5v5z"/>
<path d="M162.6 195.5h71.1z"/>
<path d="M162.6 185.3v10.2z"/>
<path d="M264.2 185.3v10.2z"/>
<path d="M233.7 195.5v5z"/>
<path d="M233.7 195.5h16.6z"/>
<path d="M233.7 200.5h30.5z"/>
<path d="M250.3 185.3v10.2z"/>
<path d="M162.6 185.3h87.7z"/>
<path d="M250.3 195.5h13.9z"/>
<path d="M264.2 195.5v5z"/>
<path d="M162.6 177.7v7.6z"/>
<path d="M162.6 165h101.6z"/>
<path d="M264.2 165v12.7z"/>
<path d="M162.6 177.7h101.6z"/>
<path d="M162.6 165v12.7z"/>
<path d="M264.2 177.7v7.6z"/>
<path d="M91.5 68.5h5.1z"/>
<path d="M91.5 73.6h5.1z"/>
<path d="M91.5 78.6h5.1z"/>
<path d="M91.5 83.7h5.1z"/>
<path d="M91.5 88.8h5.1z"/>
<path d="M91.5 93.9h5.1z"/>
<path d="M91.5 99h5.1z"/>
<path d="M91.5 104h5.1z"/>
<path d="M91.5 109.1h5.1z"/>
<path d="M91.5 114.2h5.1z"/>
<path d="M137.2 114.2h5.1z"/>
<path d="M137.2 109.1h5.1z"/>
<path d="M137.2 104h5.1z"/>
<path d="M137.2 99h5.1z"/>
<path d="M137.2 93.9h5.1z"/>
<path d="M137.2 88.8h5.1z"/>
<path d="M137.2 83.7h5.1z"/>
<path d="M137.2 78.6h5.1z"/>
<path d="M137.2 73.6h5.1z"/>
<path d="M137.2 68.5h5.1z"/>
<path d="M86.4 142.1v2.6z"/>
<path d="M86.4 137v2.6z"/>
<path d="M86.4 139.6v2.5z"/>
<path d="M84.4 140.3l-1.4 1.4z"/>
<path d="M84.5 141.5l-1.4 1.4z"/>
<path d="M83.4 140.8l-.4 .9z"/>
<path d="M83.4 140.8l.5 .6z"/>
<path d="M83 141.7l.9-.3z"/>
<path d="M83.1 141.6h.3z"/>
<path d="M83.1 141.4h.6z"/>
<path d="M83.2 141.3h.7z"/>
<path d="M83.2 141.2h.5z"/>
<path d="M83.3 141.1h.3z"/>
<path d="M83.3 141h.2z"/>
<path d="M83.5 142l-.4 .9z"/>
<path d="M83.5 142l.5 .5z"/>
<path d="M83.1 142.9l.9-.4z"/>
<path d="M83.2 142.8h.2z"/>
<path d="M83.2 142.6h.5z"/>
<path d="M83.3 142.5h.6z"/>
<path d="M83.3 142.4h.6z"/>
<path d="M83.4 142.3h.4z"/>
<path d="M83.4 142.2h.3z"/>
<path d="M205.8 83.7h5.1z"/>
<path d="M205.8 86.3h5.1z"/>
<path d="M205.8 88.8h5.1z"/>
<path d="M205.8 91.3h5.1z"/>
<path d="M205.8 93.9h5.1z"/>
<path d="M205.8 96.4h5.1z"/>
<path d="M196.9 35.5h5.1z"/>
<path d="M207.1 35.5h5.1z"/>
<path d="M196.9 38h5.1z"/>
<path d="M207.1 38h5.1z"/>
<path d="M196.9 40.5h5.1z"/>
<path d="M207.1 40.5h5.1z"/>
<path d="M196.9 43.1h5.1z"/>
<path d="M207.1 43.1h5.1z"/>
<path d="M196.9 45.6h5.1z"/>
<path d="M207.1 45.6h5.1z"/>
<path d="M196.9 48.2h5.1z"/>
<path d="M207.1 48.2h5.1z"/>
<path d="M196.9 50.7h5.1z"/>
<path d="M207.1 50.7h5.1z"/>
<path d="M196.9 53.2h5.1z"/>
<path d="M207.1 53.2h5.1z"/>
<path d="M196.9 55.8h5.1z"/>
<path d="M207.1 55.8h5.1z"/>
<path d="M196.9 58.3h5.1z"/>
<path d="M207.1 58.3h5.1z"/>
<path d="M196.9 60.9h5.1z"/>
<path d="M207.1 60.9h5.1z"/>
<path d="M196.9 63.4h5.1z"/>
<path d="M207.1 63.4h5.1z"/>
<path d="M196.9 65.9h5.1z"/>
<path d="M216 68.5v2.5z"/>
<path d="M226.1 109.1h.6z"/>
<path d="M226.1 111.7h.6z"/>
<path d="M226.1 114.2h.6z"/>
<path d="M45.8 56.6l1.4 .3 1.2 .6-.2 .2-.9-.5-1.5-.3z" fill-rule="evenodd"/>
<path d="M43.3 57.5l1.1-.6 1.4-.2v.2l-1 .1-1.4 .7z" fill-rule="evenodd"/>
<path d="M202.2 34.7l.5-.3h.2v.3a.76 .76 0 0 0-.8 .8 .76 .76 0 0 0 .8 .7v.3a1.01 1.01 0 0 1-1-.7 1.01 1.01 0 0 1 .3-1.1z" fill-rule="evenodd"/>
<path d="M206.1 34.4a1.02 1.02 0 0 1 1 1.1 1.02 1.02 0 0 1-1 1v-.3a.76 .76 0 0 0 .7-.7 .76 .76 0 0 0-.7-.8z" fill-rule="evenodd"/>
<path d="M202.2 37.2l.5-.2h.2v.2a.76 .76 0 0 0-.8 .8 .76 .76 0 0 0 .8 .8v.2a1.01 1.01 0 0 1-1-.6 1.01 1.01 0 0 1 .3-1.2z" fill-rule="evenodd"/>
<path d="M206.1 37a1.02 1.02 0 0 1 1 1 1.02 1.02 0 0 1-1 1v-.2a.76 .76 0 0 0 .7-.8 .76 .76 0 0 0-.7-.8z" fill-rule="evenodd"/>
<path d="M202.2 39.8l.5-.3h.2v.3a.76 .76 0 0 0-.8 .7 .76 .76 0 0 0 .8 .8v.3a1.01 1.01 0 0 1-1-.7 1.01 1.01 0 0 1 .3-1.1z" fill-rule="evenodd"/>
<path d="M206.1 39.5a1.02 1.02 0 0 1 1 1 1.02 1.02 0 0 1-1 1.1v-.3a.76 .76 0 0 0 .7-.8 .76 .76 0 0 0-.7-.7z" fill-rule="evenodd"/>
<path d="M202.2 42.3l.5-.2h.2v.2a.76 .76 0 0 0-.8 .8 .76 .76 0 0 0 .8 .7v.3a1.01 1.01 0 0 1-1-.7 1.01 1.01 0 0 1 .3-1.1z" fill-rule="evenodd"/>
<path d="M206.1 42.1a1.02 1.02 0 0 1 1 1 1.02 1.02 0 0 1-1 1v-.3a.76 .76 0 0 0 .7-.7 .76 .76 0 0 0-.7-.8z" fill-rule="evenodd"/>
<path d="M202.2 44.9l.5-.3h.2v.3a.76 .76 0 0 0-.8 .7 .76 .76 0 0 0 .8 .8v.2a1.01 1.01 0 0 1-1-.6 1.01 1.01 0 0 1 .3-1.1z" fill-rule="evenodd"/>
<path d="M206.1 44.6a1.02 1.02 0 0 1 1 1 1.02 1.02 0 0 1-1 1v-.2a.76 .76 0 0 0 .7-.8 .76 .76 0 0 0-.7-.7z" fill-rule="evenodd"/>
<path d="M202.2 47.4l.5-.3h.2v.3a.76 .76 0 0 0-.8 .8 .76 .76 0 0 0 .8 .7v.3a1.01 1.01 0 0 1-1-.7 1.01 1.01 0 0 1 .3-1.1z" fill-rule="evenodd"/>
<path d="M206.1 47.1a1.02 1.02 0 0 1 1 1.1 1.02 1.02 0 0 1-1 1v-.3a.76 .76 0 0 0 .7-.7 .76 .76 0 0 0-.7-.8z" fill-rule="evenodd"/>
<path d="M202.2 49.9l.5-.2h.2v.2a.76 .76 0 0 0-.8 .8 .76 .76 0 0 0 .8 .8v.2a1.01 1.01 0 0 1-1-.6 1.01 1.01 0 0 1 .3-1.2z" fill-rule="evenodd"/>
<path d="M206.1 49.7a1.02 1.02 0 0 1 1 1 1.02 1.02 0 0 1-1 1v-.2a.76 .76 0 0 0 .7-.8 .76 .76 0 0 0-.7-.8z" fill-rule="evenodd"/>
<path d="M202.2 52.5l.7-.3v.3a.76 .76 0 0 0-.8 .7 .76 .76 0 0 0 .8 .8v.3a1.02 1.02 0 0 1-1-.7 1.02 1.02 0 0 1 .3-1.1z" fill-rule="evenodd"/>
<path d="M206.1 52.2a1.02 1.02 0 0 1 1 1 1.02 1.02 0 0 1-1 1.1v-.3a.76 .76 0 0 0 .7-.8 .76 .76 0 0 0-.7-.7z" fill-rule="evenodd"/>
<path d="M202.2 55l.7-.2v.2a.76 .76 0 0 0-.8 .8 .76 .76 0 0 0 .8 .7v.3a1.02 1.02 0 0 1-1-.7 1.02 1.02 0 0 1 .3-1.1z" fill-rule="evenodd"/>
<path d="M206.1 54.8a1.02 1.02 0 0 1 1 1 1.02 1.02 0 0 1-1 1v-.3a.76 .76 0 0 0 .7-.7 .76 .76 0 0 0-.7-.8z" fill-rule="evenodd"/>
<path d="M202.2 57.5l.7-.2v.3a.76 .76 0 0 0-.8 .7 .76 .76 0 0 0 .8 .8v.2a1.02 1.02 0 0 1-1-.6 1.02 1.02 0 0 1 .3-1.2z" fill-rule="evenodd"/>
<path d="M206.1 57.3a1.02 1.02 0 0 1 1 1 1.02 1.02 0 0 1-1 1v-.2a.76 .76 0 0 0 .7-.8 .76 .76 0 0 0-.7-.7z" fill-rule="evenodd"/>
<path d="M202.2 60.1l.7-.3v.3a.76 .76 0 0 0-.8 .8 .76 .76 0 0 0 .8 .7v.3a1.02 1.02 0 0 1-1-.7 1.02 1.02 0 0 1 .3-1.1z" fill-rule="evenodd"/>
<path d="M206.1 59.8a1.02 1.02 0 0 1 1 1.1 1.02 1.02 0 0 1-1 1v-.3a.76 .76 0 0 0 .7-.7 .76 .76 0 0 0-.7-.8z" fill-rule="evenodd"/>
<path d="M202.2 62.6l.7-.2v.2a.76 .76 0 0 0-.8 .8 .76 .76 0 0 0 .8 .8v.2a1.02 1.02 0 0 1-1-.7 1.02 1.02 0 0 1 .3-1.1z" fill-rule="evenodd"/>
<path d="M206.1 62.4a1.02 1.02 0 0 1 1 1 1.02 1.02 0 0 1-1 1v-.2a.76 .76 0 0 0 .7-.8 .76 .76 0 0 0-.7-.8z" fill-rule="evenodd"/>
<path d="M202.2 65.2l.7-.3v.3a.76 .76 0 0 0-.8 .7 .76 .76 0 0 0 .8 .8v.3a1.02 1.02 0 0 1-1-.7 1.02 1.02 0 0 1 .3-1.1z" fill-rule="evenodd"/>
<path d="M200.7 31.9l.5-.3 .9-.1-.1 .4-.8 .2-.4 .3-.1 .6h-.4v-.5z" fill-rule="evenodd"/>
<path d="M207.6 32.8l.5 .1a1.43 1.43 0 0 1 .7 1.3h-.4a1.09 1.09 0 0 0-.8-1.1z" fill-rule="evenodd"/>
<path d="M200.3 68.4h.4l.3 .8 .4 .2 .6 .1 .1 .3a1.44 1.44 0 0 1-1.8-1.4z" fill-rule="evenodd"/>
</g>
<g fill="#800000" stroke="#800000" stroke-width=".25">
<path d="M170.9 152.3h3.8z"/>
<path d="M38.2 27.8l1.3 1.9z"/>
<path d="M38.2 27.8l-1.3 1.9z"/>
<path d="M195.6 104.7l1.3 1.9z"/>
<path d="M195.6 104.7l-1.2 1.9z"/>
<path d="M142.9 152.3h3.8z"/>
<path d="M36.3 76.1h3.8z"/>
<path d="M84.5 152.3h3.8z"/>
<path d="M153.1 60.9h3.8z"/>
<path d="M43.3 55.8h5z"/>
<path d="M35.6 55.8h5.1z"/>
<path d="M35.6 56.8h5.1z"/>
<path d="M142.3 134.5h5.1z"/>
<path d="M142.3 135.5h5.1z"/>
<path d="M195.6 144.7h12.7z"/>
<path d="M195.6 144.7v5z"/>
<path d="M208.3 144.7v5z"/>
<path d="M89 27.8l1.3 1.9z"/>
<path d="M89 27.8l-1.3 1.9z"/>
<path d="M96.6 63.4h40.6z"/>
<path d="M137.2 63.4v55.9z"/>
<path d="M96.6 119.3h40.6z"/>
<path d="M96.6 63.4v55.9z"/>
<path d="M87.7 139.6l-1.3 2.5z"/>
<path d="M85.2 139.6l1.2 2.5z"/>
<path d="M86.4 142.1h1.3z"/>
<path d="M85.2 142.1h1.2z"/>
<path d="M86.4 139.6h1.3z"/>
<path d="M85.2 139.6h1.2z"/>
<path d="M214.1 71h3.8z"/>
</g>
<g fill="#800000" stroke="#800000" stroke-width=".2">
<path d="M43.5 55h.9v.1h-.9z"/>
<path d="M43.9 54.6h.1v.9h-.1z"/>
</g>
<g fill="none" stroke="#800000" stroke-width=".2">
<circle cx="132.1" cy="26.3" r=".99"/>
<circle cx="134.7" cy="26.3" r=".99"/>
<circle cx="137.2" cy="26.3" r=".99"/>
<circle cx="139.8" cy="26.3" r=".99"/>
<circle cx="142.3" cy="26.3" r=".99"/>
<circle cx="227.7" cy="109.1" r="1"/>
<circle cx="227.7" cy="111.7" r="1"/>
<circle cx="227.7" cy="114.2" r="1"/>
</g>
<g fill="#800000" stroke="#800000" stroke-width=".42">
<path d="M144.8 24v7.6z"/>
<path d="M129.6 24h15.2z"/>
<path d="M129.6 24v7.6z"/>
<path d="M129.6 31.6h15.2z"/>
<path d="M209.6 81.2h6.4z"/>
<path d="M216 81.2v17.8z"/>
<path d="M209.6 81.2v17.8z"/>
<path d="M209.6 99h6.4z"/>
<path d="M202 31.7l5.6 1.3z"/>
<path d="M208.6 34.2v33z"/>
<path d="M200.5 33v35.4z"/>
<path d="M202 69.7l5.6-1.3z"/>
<path d="M222.3 116.7h7.6z"/>
<path d="M229.9 106.6v10.1z"/>
<path d="M222.3 106.6h7.6z"/>
<path d="M222.3 106.6v10.1z"/>
</g>
<g fill="#800000" stroke="#800000" stroke-width=".32">
<path d="M15.3 15.2v185.3z"/>
<path d="M15.3 200.5h248.9z"/>
<path d="M264.2 15.2v185.3z"/>
<path d="M15.3 15.2h248.9z"/>
</g>
<g fill="#800000" stroke="#800000" stroke-width=".61">
<path d="M210.9 88.8h1.3z"/>
<path d="M210.9 86.3h1.3z"/>
<path d="M210.9 83.7h1.3z"/>
<path d="M210.9 93.9h1.3z"/>
<path d="M210.9 91.3h1.3z"/>
<path d="M210.9 96.4h1.3z"/>
</g>
<path d="M208.6 67.2l-.3 .8-.7 .4" fill="none" stroke="#800000" stroke-width=".42"/>
<g fill="#008000" stroke="#008000" stroke-width=".2">
<path d="M38.2 30.4v15.2z"/>
<path d="M38.2 45.6v7.6z"/>
<path d="M38.2 45.6h7.6z"/>
<path d="M45.8 45.6v7.6z"/>
<path d="M89 30.4v25.4z"/>
<path d="M89 55.8v12.7z"/>
<path d="M89 68.5h2.5z"/>
<path d="M134.7 27.8v28z"/>
<path d="M89 55.8h45.7z"/>
<path d="M195.6 111.7h7.7z"/>
<path d="M195.6 107.2v4.5z"/>
<path d="M203.3 86.3h2.5z"/>
<path d="M203.3 86.3v25.4z"/>
<path d="M203.3 111.7h22.8z"/>
<path d="M86.4 114.2v7.6z"/>
<path d="M86.4 114.2h5.1z"/>
<path d="M76.3 93.9h15.2z"/>
<path d="M176.6 48.2h20.3z"/>
<path d="M76.3 88.8h15.2z"/>
<path d="M176.6 50.7h20.3z"/>
<path d="M200.7 121.8v20.3z"/>
<path d="M170.2 121.8h30.5z"/>
<path d="M170.2 73.6v48.2z"/>
<path d="M142.3 73.6h27.9z"/>
<path d="M132.1 27.8v22.9z"/>
<path d="M83.9 50.7h48.2z"/>
<path d="M83.9 50.7v33z"/>
<path d="M83.9 83.7h7.6z"/>
<path d="M142.3 83.7h2.5z"/>
<path d="M144.8 83.7v48.3z"/>
<path d="M205.8 114.2v27.9z"/>
<path d="M205.8 114.2h20.3z"/>
<path d="M86.4 132v5z"/>
<path d="M203.3 119.3v22.8z"/>
<path d="M175.3 119.3h28z"/>
<path d="M175.3 78.6v40.7z"/>
<path d="M142.3 78.6h33z"/>
<path d="M198.2 129.4v12.7z"/>
<path d="M208.3 129.4v12.7z"/>
<path d="M198.2 129.4h10.1z"/>
<path d="M195.6 129.4h2.6z"/>
<path d="M195.6 129.4v12.7z"/>
<path d="M180.4 129.4h15.2z"/>
<path d="M172.8 129.4h7.6z"/>
<path d="M172.8 129.4v20.3z"/>
<path d="M180.4 93.9h25.4z"/>
<path d="M180.4 93.9v35.5z"/>
<path d="M144.8 139.6v10.1z"/>
<path d="M86.4 144.7v5z"/>
<path d="M155 50.7v7.6z"/>
<path d="M137.2 27.8v22.9z"/>
<path d="M137.2 50.7h10.2z"/>
<path d="M147.4 50.7v17.8z"/>
<path d="M142.3 68.5h5.1z"/>
<path d="M147.4 50.7h7.6z"/>
<path d="M38.2 68.5v5.1z"/>
<path d="M38.2 60.9v7.6z"/>
<path d="M38.2 68.5h7.6z"/>
<path d="M45.8 60.9v7.6z"/>
<path d="M212.2 45.6h3.8z"/>
<path d="M216 45.6v2.6z"/>
<path d="M216 48.2v2.5z"/>
<path d="M216 50.7v2.5z"/>
<path d="M216 53.2v2.6z"/>
<path d="M216 55.8v2.5z"/>
<path d="M216 58.3v2.6z"/>
<path d="M216 60.9v2.5z"/>
<path d="M216 63.4v5.1z"/>
<path d="M212.2 48.2h3.8z"/>
<path d="M212.2 50.7h3.8z"/>
<path d="M212.2 53.2h3.8z"/>
<path d="M212.2 55.8h3.8z"/>
<path d="M212.2 58.3h3.8z"/>
<path d="M212.2 60.9h3.8z"/>
<path d="M212.2 63.4h3.8z"/>
<path d="M139.8 27.8v17.8z"/>
<path d="M139.8 45.6h22.8z"/>
<path d="M162.6 45.6v43.2z"/>
<path d="M142.3 88.8h20.3z"/>
<path d="M176.6 38h20.3z"/>
<path d="M176.6 40.5h20.3z"/>
<path d="M142.3 93.9h25.4z"/>
<path d="M142.3 40.5h25.4z"/>
<path d="M167.7 40.5v53.4z"/>
<path d="M142.3 27.8v12.7z"/>
<path d="M142.3 99h17.8z"/>
<path d="M176.6 43.1h20.3z"/>
<path d="M76.3 99h15.2z"/>
<path d="M176.6 45.6h20.3z"/>
<path d="M76.3 104h15.2z"/>
<path d="M176.6 53.2h20.3z"/>
<path d="M76.3 109.1h15.2z"/>
<path d="M176.6 55.8h20.3z"/>
<path d="M66.1 78.6h25.4z"/>
<path d="M182.9 88.8h22.9z"/>
<path d="M66.1 73.6h25.4z"/>
<path d="M182.9 91.3h22.9z"/>
<path d="M142.3 109.1h17.8z"/>
<path d="M182.9 96.4h22.9z"/>
<path d="M142.3 114.2h17.8z"/>
<path d="M176.6 63.4h20.3z"/>
<path d="M142.3 104h17.8z"/>
<path d="M182.9 83.7h22.9z"/>
<path d="M194.4 76.1h24.1z"/>
<path d="M194.4 65.9v10.2z"/>
<path d="M194.4 65.9h2.5z"/>
<path d="M218.5 76.1v33z"/>
<path d="M218.5 109.1h7.6z"/>
<circle cx="38.2" cy="45.6" r=".51"/>
<circle cx="89" cy="55.8" r=".51"/>
<circle cx="203.3" cy="111.7" r=".51"/>
<circle cx="198.2" cy="129.4" r=".51"/>
<circle cx="195.6" cy="129.4" r=".51"/>
<circle cx="180.4" cy="129.4" r=".51"/>
<circle cx="147.4" cy="50.7" r=".51"/>
<circle cx="38.2" cy="68.5" r=".51"/>
<circle cx="216" cy="48.2" r=".51"/>
<circle cx="216" cy="50.7" r=".51"/>
<circle cx="216" cy="53.2" r=".51"/>
<circle cx="216" cy="55.8" r=".51"/>
<circle cx="216" cy="58.3" r=".51"/>
<circle cx="216" cy="60.9" r=".51"/>
<circle cx="216" cy="63.4" r=".51"/>
</g>
<text font-size="4" fill="#800000" x="198.2" y="149.7">USB</text>
<g font-size="2.8" fill="#808080">
<text x="35.6" y="30.4" transform="rotate(-90 35.6 30.4)">VCC</text>
<text x="86.4" y="30.4" transform="rotate(-90 86.4 30.4)">VCC</text>
<text x="129" y="31.7" transform="rotate(-90 129 31.7)">ICSP</text>
<text x="200.7" y="31">X1</text>
<text x="176.6" y="38">DB2</text>
<text x="176.6" y="40.5">DB3</text>
<text x="176.6" y="43.1">DB4</text>
<text x="176.6" y="45.6">DB5</text>
<text x="176.6" y="48.2">DB6</text>
<text x="176.6" y="50.7">DB7</text>
<text x="176.6" y="53.2">DB8</text>
<text x="39.2" y="60">.1uf</text>
<text x="39.2" y="55.1">C1</text>
<text x="46.8" y="60">100uf</text>
<text x="46.8" y="55.1">C2</text>
<text x="176.6" y="55.8">DB9</text>
<text x="96.6" y="60.9">U1</text>
<text x="152.5" y="63.4">GND</text>
<text x="176.6" y="63.4">DB12-INPUT2</text>
<text x="109.3" y="68.5">PIC16F1459</text>
<text x="66.1" y="73.6">DB11-INPUT1</text>
<text x="149.9" y="73.6">D+</text>
<text x="196.9" y="76.1">DB13-5V</text>
<text x="213.4" y="73.6">GND</text>
<text x="35.6" y="78.6">GND</text>
<text x="66.1" y="78.6">DB10-INPUT0</text>
<text x="149.9" y="78.6">D-</text>
<text x="182.9" y="83.7">DB14-OUTPUT0</text>
<text x="203.1" y="80.4">RJ11-6PTH</text>
<text x="78.8" y="88.8">DB7</text>
<text x="149.9" y="88.8">DB2</text>
<text x="182.9" y="88.8">DB10-INPUT0</text>
<text x="78.8" y="93.9">DB6</text>
<text x="149.9" y="93.9">DB3</text>
<text x="182.9" y="91.3">DB11-INPUT1</text>
<text x="78.8" y="98.9">DB5</text>
<text x="149.9" y="98.9">DB4</text>
<text x="182.9" y="96.4">DB16-OUTPUT1</text>
<text x="213.3" y="101.5">J1</text>
<text x="78.8" y="104">DB8</text>
<text x="149.9" y="104">DB14-OUTPUT0</text>
<text x="193.1" y="107.2" transform="rotate(-90 193.1 107.2)">VCC</text>
<text x="222.3" y="105.9">JP1</text>
<text x="78.8" y="109.1">DB9</text>
<text x="149.9" y="109.1">DB16-OUTPUT1</text>
<text x="149.9" y="114.2">DB12-INPUT2</text>
<text x="205.8" y="114.2">USB5V</text>
<text x="84.9" y="130.7" transform="rotate(-90 84.9 130.7)">R1</text>
<text x="89.7" y="130.7" transform="rotate(-90 89.7 130.7)">470</text>
<text x="145.9" y="133.9">C3</text>
<text x="145.9" y="138.7">.47uf</text>
<text x="90" y="144.1" transform="rotate(-90 90 144.1)">LED1</text>
<text x="211.4" y="149.7" transform="rotate(-90 211.4 149.7)">CN1</text>
<text x="83.9" y="154.8">GND</text>
<text x="142.3" y="154.8">GND</text>
<text x="170.2" y="154.8">GND</text>
<text x="194.9" y="155.1" transform="rotate(-90 194.9 155.1)">PN61729</text>
</g>
<g font-size="2.4" fill="#808080">
<text x="131.8" y="28.8" transform="rotate(-90 131.8 28.8)">1</text>
<text x="134.3" y="28.8" transform="rotate(-90 134.3 28.8)">2</text>
<text x="136.9" y="28.8" transform="rotate(-90 136.9 28.8)">3</text>
<text x="139.4" y="28.8" transform="rotate(-90 139.4 28.8)">4</text>
<text x="142" y="28.8" transform="rotate(-90 142 28.8)">5</text>
<text x="198.5" y="35.1">1</text>
<text x="209.4" y="35.1">14</text>
<text x="198.5" y="37.6">2</text>
<text x="198.5" y="40.2">3</text>
<text x="209.4" y="37.6">15</text>
<text x="209.4" y="40.2">16</text>
<text x="198.5" y="42.7">4</text>
<text x="198.5" y="45.3">5</text>
<text x="198.5" y="47.8">6</text>
<text x="209.4" y="42.7">17</text>
<text x="209.4" y="45.3">18</text>
<text x="209.4" y="47.8">19</text>
<text x="198.5" y="50.3">7</text>
<text x="198.5" y="52.9">8</text>
<text x="209.4" y="50.3">20</text>
<text x="209.4" y="52.9">21</text>
<text x="197.3" y="58">10</text>
<text x="198.5" y="55.4">9</text>
<text x="209.4" y="55.4">22</text>
<text x="209.4" y="58">23</text>
<text x="197.3" y="63">12</text>
<text x="197.3" y="65.6">13</text>
<text x="197.4" y="60.5">11</text>
<text x="209.4" y="60.5">24</text>
<text x="209.4" y="63">25</text>
<text x="93.1" y="68.1">1</text>
<text x="98.9" y="69.2">VDD</text>
<text x="130.6" y="69.2">VSS</text>
<text x="139.6" y="68.1">20</text>
<text x="93.1" y="73.2">2</text>
<text x="98.9" y="74.3">RA5</text>
<text x="127.4" y="74.3">RA0/D+</text>
<text x="139.6" y="73.2">19</text>
<text x="93.1" y="78.3">3</text>
<text x="93.1" y="83.4">4</text>
<text x="98.9" y="79.4">RA4</text>
<text x="127.9" y="79.4">RA1/D-</text>
<text x="139.6" y="83.4">17</text>
<text x="139.6" y="78.3">18</text>
<text x="207.4" y="83.4">1</text>
<text x="93.1" y="88.4">5</text>
<text x="98.9" y="84.5">_MCLR/VPP/RA3</text>
<text x="98.9" y="89.6">RC5</text>
<text x="120.9" y="89.6">RC0/ICSPDAT</text>
<text x="125.3" y="84.5">VUSB3V3</text>
<text x="139.6" y="88.4">16</text>
<text x="207.4" y="85.9">2</text>
<text x="207.4" y="88.4">3</text>
<text x="93.1" y="93.5">6</text>
<text x="98.9" y="94.6">RC4</text>
<text x="120.9" y="94.6">RC1/ICSPCLK</text>
<text x="139.6" y="93.5">15</text>
<text x="207.4" y="91">4</text>
<text x="207.4" y="93.5">5</text>
<text x="93.1" y="98.6">7</text>
<text x="98.9" y="99.7">RC3</text>
<text x="130.6" y="99.7">RC2</text>
<text x="139.6" y="98.6">14</text>
<text x="207.4" y="96.1">6</text>
<text x="93.1" y="103.7">8</text>
<text x="98.9" y="104.8">RC6</text>
<text x="130.7" y="104.8">RB4</text>
<text x="139.6" y="103.7">13</text>
<text x="91.9" y="113.8">10</text>
<text x="93.1" y="108.7">9</text>
<text x="98.9" y="109.9">RC7</text>
<text x="130.7" y="109.9">RB5</text>
<text x="139.6" y="113.8">11</text>
<text x="139.6" y="108.7">12</text>
<text x="225.1" y="108.7">1</text>
<text x="225.1" y="111.3">2</text>
<text x="225.1" y="113.8">3</text>
<text x="98.9" y="114.9">RB7</text>
<text x="130.7" y="114.9">RB6</text>
<text x="197.8" y="144.3" transform="rotate(-90 197.8 144.3)">4</text>
<text x="200.4" y="144.3" transform="rotate(-90 200.4 144.3)">3</text>
<text x="202.9" y="144.3" transform="rotate(-90 202.9 144.3)">2</text>
<text x="205.4" y="144.3" transform="rotate(-90 205.4 144.3)">1</text>
</g>
</svg>
